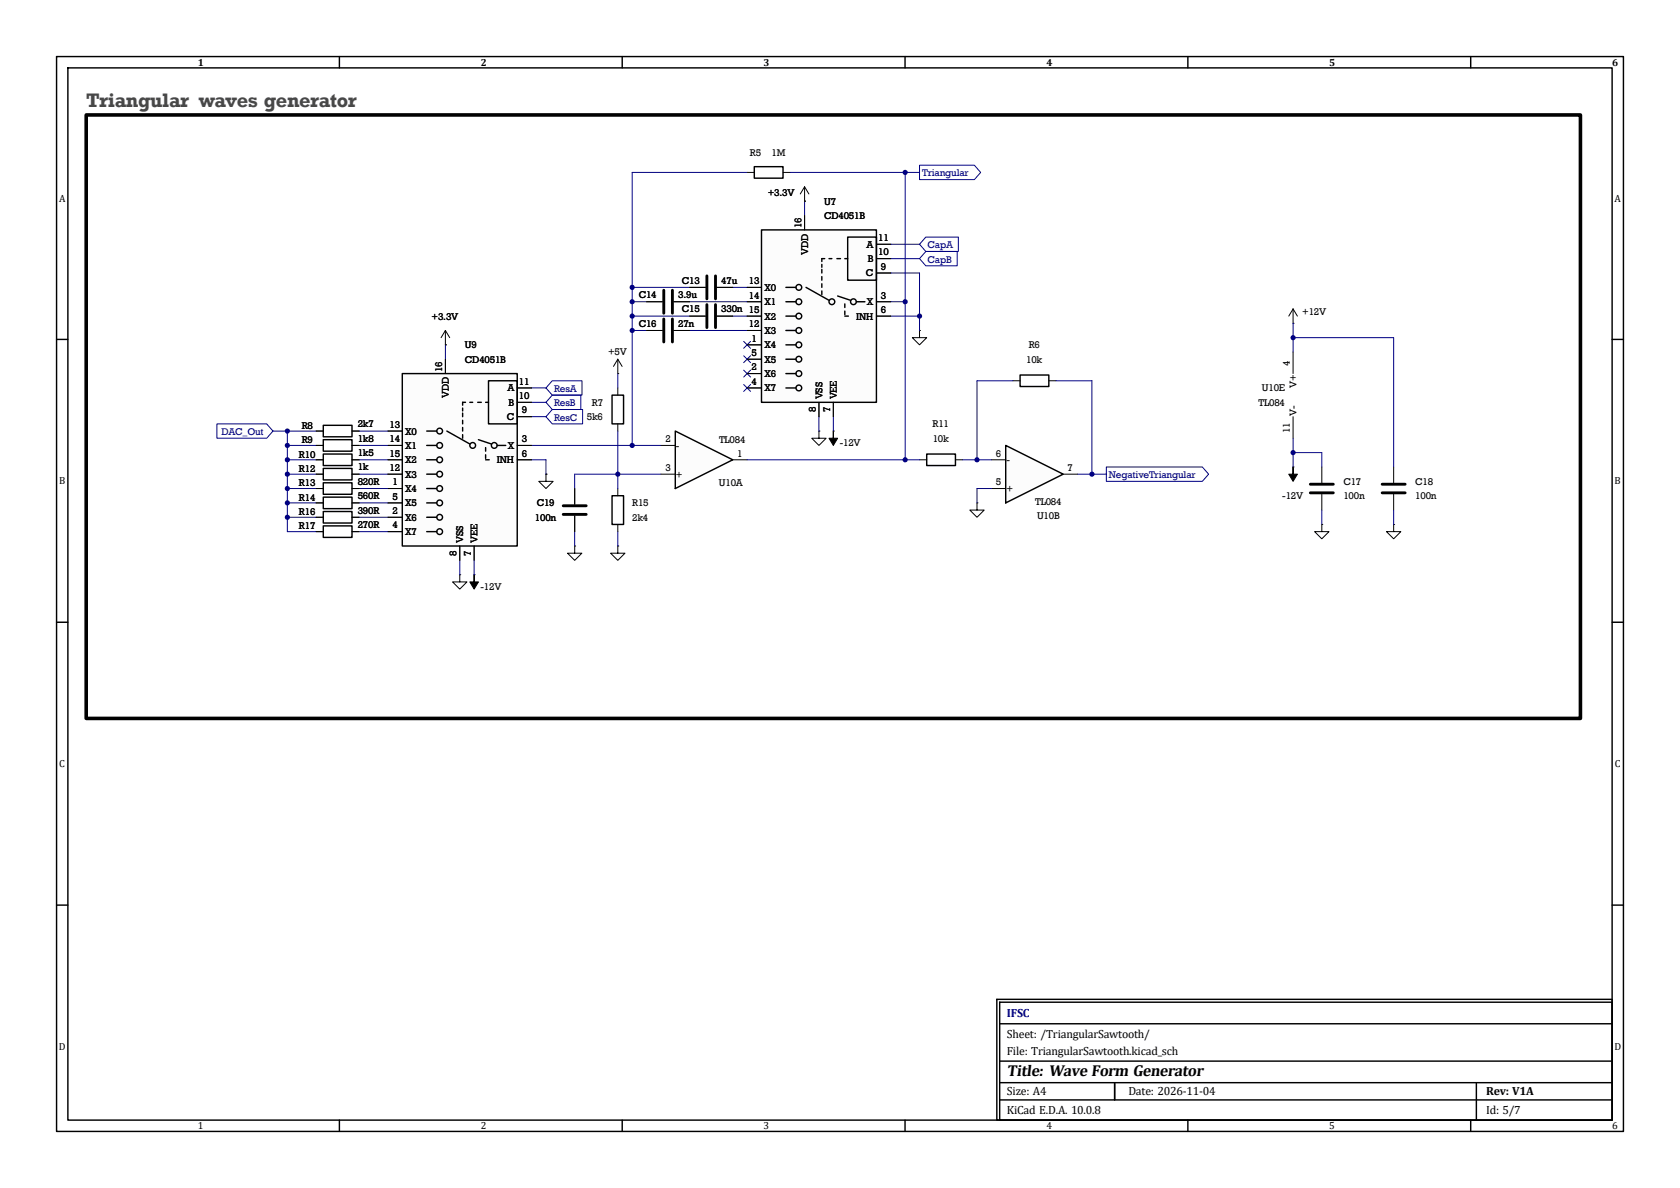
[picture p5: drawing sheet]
<svg xmlns="http://www.w3.org/2000/svg" width="297mm" height="210mm" viewBox="0 0 297 210" stroke-linecap="round" stroke-linejoin="round" font-family="sans-serif">
<g fill="none" stroke="#000" stroke-width=".25">
<path d="M10 10h277v190h-277zM12 12h273v186h-273zM60 10v2M110 10v2M160 10v2M210 10v2M260 10v2M10 60h2M108.2 69.9h2v5h-2zM285 60h2M57.1 90.4h5.1v2.1h-5.1zM10 110h2"/>
<path d="M285 110h2M10 160h2M176.2 176.7h108.8v21.3h-108.8zM176.7 177.2h108.3v20.8h-108.3zM285 160h2M60 198v2M110 198v2M160 198v2M176.7 194.4h108.2M176.7 191.4h108.2M176.7 187.6h108.2M176.7 181h108.2"/>
<path d="M197.1 191.5v2.9M210 198v2M260 198v2M261 191.5v6.5"/>
</g>
<path d="M109.2 68.6v1.3M109.2 74.9v1.3M55.9 91.4h1.2M62.2 91.4h1.3" fill="none" stroke="#000" stroke-width=".18"/>
<path d="M134.6 40.6h20.3v30.5h-20.3z" fill="#fcfcfc"/>
<g fill="none" stroke="#000" stroke-width=".25">
<path d="M134.6 40.6h20.3v30.5h-20.3zM138.9 53.3h1.8M138.9 55.9h1.8M138.9 50.8h1.8M138.9 58.4h1.8M142.5 50.8l4.1 2.3M145.3 46.7v.5M145.3 47.6v.7M145.3 48.9v.6M145.3 50.2v.6M145.3 51.4v.7M145.8 45.7h-.5v.5"/>
<path d="M146.6 45.7h.5M148 45.7h.6M148.1 52.3l2.3 .8M149.4 45.7h.5M149.4 53.7v.7M149.4 55v.6M149.4 55.9h.6M149.9 41.9h5v7.6h-5zM151.4 53.3h1.5M57.1 77.7h5.1v2.1h-5.1zM138.9 61h1.8M138.9 63.5h1.8"/>
<path d="M138.9 66h1.8M138.9 68.6h1.8M180.3 66.3h5.1v2h-5.1zM57.1 85.3h5.1v2.1h-5.1zM57.1 87.9h5.1v2h-5.1z"/>
<circle cx="141.2" cy="53.3" r=".51"/>
<circle cx="141.2" cy="50.8" r=".51"/>
<circle cx="141.2" cy="58.4" r=".51"/>
<circle cx="141.2" cy="55.9" r=".51"/>
<circle cx="147.1" cy="53.3" r=".51"/>
<circle cx="150.9" cy="53.3" r=".51"/>
<circle cx="141.2" cy="68.6" r=".51"/>
<circle cx="141.2" cy="66" r=".51"/>
<circle cx="141.2" cy="63.5" r=".51"/>
<circle cx="141.2" cy="61" r=".51"/>
</g>
<g fill="none" stroke="#000" stroke-width=".18">
<path d="M142.2 35.6h.1M142.2 33v2.6M142.2 38.1v2.5M142.2 33l-.7 1.3M142.2 33l.8 1.3M114.3 53.3h2.8M114.3 58.4h2.8M119.1 53.3h2.8M119.1 58.4h2.8M121.9 55.9h2.8M121.9 50.8h2.8M126.7 55.9h2.8"/>
<path d="M126.7 50.8h2.8M132.1 53.3h2.5M132.1 55.9h2.5M132.1 58.4h2.5M132.1 50.8h2.5M154.9 53.3h2.6M154.9 55.9h2.6M154.9 48.3h2.6M154.9 45.7h2.6M154.9 43.2h2.6M55.9 78.7h1.2M62.2 78.7h1.3"/>
<path d="M132.1 61h2.5M132.1 66h2.5M132.1 68.6h2.5M132.1 63.5h2.5M144.8 76.2v1.3h1.2l-1.2 1.2-1.3-1.2h1.3M144.8 76.2h.1M144.8 71.1v2.6M147.3 71.1v2.6M179.1 67.3h1.2M185.4 67.3h1.3M228.6 62.2v3.8M228.6 73.7v3.8"/>
<path d="M55.9 86.4h1.2M55.9 88.9h1.2M62.2 86.4h1.3M62.2 88.9h1.3M101.6 96.5v1.3h1.3l-1.3 1.3-1.3-1.3h1.3M101.6 96.5h.1M228.6 82.6h.1M233.7 92.7v1.3h1.2l-1.2 1.3-1.3-1.3h1.3M233.7 92.7h.1M233.7 82.6v2.7M233.7 87.4v2.8"/>
</g>
<path d="M228.6 82.6v1.2h.8l-.8 1.3-.8-1.3h.8z" fill="#000" stroke="#000" stroke-width=".18"/>
<path d="M117.3 51.3v4.1M117.3 56.4v4.1M118.9 51.3v4.1M118.9 56.4v4.1M125 48.8v4M125 53.8v4.1M126.5 48.8v4M126.5 53.8v4.1M231.6 87.1h4.1M231.6 85.6h4.1" fill="none" stroke="#000" stroke-width=".51"/>
<path d="M177.8 78.7l10.2 5.1-10.2 5.1z" fill="#fcfcfc"/>
<path d="M57.1 75.2h5.1v2h-5.1zM177.8 78.7l10.2 5.1-10.2 5.1zM57.1 80.3h5.1v2h-5.1zM57.1 82.8h5.1v2h-5.1zM108.2 87.6h2v5.1h-2zM163.8 80.3h5.1v2h-5.1z" fill="none" stroke="#000" stroke-width=".25"/>
<g fill="none" stroke="#000" stroke-width=".18">
<path d="M162.6 58.4v1.3h1.2l-1.2 1.3-1.3-1.3h1.3M162.6 58.4h.1M55.9 76.2h1.2M62.2 76.2h1.3M109.2 66h.1M109.2 63.5l-.7 1.3M109.2 63.5l.8 1.3M109.2 63.5v2.5M147.3 76.2h.1M55.9 81.3h1.2M55.9 83.8h1.2M62.2 81.3h1.3"/>
<path d="M62.2 83.8h1.3M96.5 83.8v1.3h1.3l-1.3 1.3-1.3-1.3h1.3M96.5 83.8h.1M109.2 96.5v1.3h1.3l-1.3 1.3-1.3-1.3h1.3M109.2 96.5h.1M109.2 86.4v1.2M109.2 92.7v1.3M162.6 81.3h1.2M168.9 81.3h1.3M175.3 86.4h2.5M175.3 81.3h2.5M188 83.8h2.5"/>
</g>
<path d="M147.3 76.2v1.3h.8l-.8 1.2-.7-1.2h.7z" fill="#000" stroke="#000" stroke-width=".18"/>
<path d="M71.1 66h20.3v30.5h-20.3z" fill="#fcfcfc"/>
<g fill="none" stroke="#000" stroke-width=".25">
<path d="M133.3 29.5h5.1v2h-5.1zM71.1 66h20.3v30.5h-20.3zM75.4 78.7h1.8M75.4 76.2h1.8M79 76.2l4.1 2.3M81.8 72.1v.5M81.8 73v.7M81.8 74.3v.6M81.8 75.6v.6M81.8 76.8v.7M82.3 71.1h-.5v.5M83.1 71.1h.5"/>
<path d="M84.5 71.1h.6M84.6 77.7l2.3 .8M85.9 71.1h.5M85.9 79.1v.7M86.4 67.3h5v7.6h-5zM87.9 78.7h1.5M57.1 93h5.1v2h-5.1zM75.4 81.3h1.8M75.4 83.8h1.8M75.4 86.4h1.8M75.4 88.9h1.8M75.4 91.4h1.8"/>
<path d="M75.4 94h1.8M85.9 80.4v.6M85.9 81.3h.6"/>
<circle cx="77.7" cy="78.7" r=".51"/>
<circle cx="77.7" cy="76.2" r=".51"/>
<circle cx="83.6" cy="78.7" r=".51"/>
<circle cx="87.4" cy="78.7" r=".51"/>
<circle cx="77.7" cy="88.9" r=".51"/>
<circle cx="77.7" cy="91.4" r=".51"/>
<circle cx="77.7" cy="83.8" r=".51"/>
<circle cx="77.7" cy="94" r=".51"/>
<circle cx="77.7" cy="81.3" r=".51"/>
<circle cx="77.7" cy="86.4" r=".51"/>
</g>
<g fill="none" stroke="#000" stroke-width=".18">
<path d="M132.1 30.5h1.2M138.4 30.5h1.3M68.6 78.7h2.5M68.6 76.2h2.5M78.7 63.5v2.5M91.4 78.7h2.6M91.4 73.7h2.6M91.4 71.1h2.6M91.4 68.6h2.6M55.9 94h1.2M62.2 94h1.3M68.6 86.4h2.5"/>
<path d="M68.6 91.4h2.5M68.6 94h2.5M68.6 88.9h2.5M68.6 81.3h2.5M68.6 83.8h2.5M81.3 96.5v2.6M83.8 96.5v2.6M91.4 81.3h2.6M101.6 86.4v2.8M101.6 91.2v2.8M172.7 88.9v1.3h1.3l-1.3 1.2-1.3-1.2h1.3M172.7 88.9h.1"/>
<path d="M81.3 101.6v1.3h1.2l-1.2 1.2-1.3-1.2h1.3M81.3 101.6h.1M83.8 101.6h.1"/>
</g>
<path d="M83.8 101.6v1.3h.8l-.8 1.2-.7-1.2h.7z" fill="#000" stroke="#000" stroke-width=".18"/>
<path d="M99.6 89.4h4M99.6 90.9h4" fill="none" stroke="#000" stroke-width=".51"/>
<path d="M119.4 76.2l10.1 5.1-10.1 5.1z" fill="#fcfcfc"/>
<path d="M119.4 76.2l10.1 5.1-10.1 5.1z" fill="none" stroke="#000" stroke-width=".25"/>
<g fill="none" stroke="#000" stroke-width=".18">
<path d="M142.2 35.6h.1M142.2 38.1v2.5M78.7 58.4l-.7 1.3M78.7 58.4l.8 1.3M78.7 58.4v2.6M114.3 53.3h2.8M114.3 58.4h2.8M119.1 53.3h2.8M119.1 58.4h2.8M121.9 55.9h2.8M121.9 50.8h2.8M126.7 55.9h2.8"/>
<path d="M126.7 50.8h2.8M132.1 53.3h2.5M132.1 55.9h2.5M132.1 58.4h2.5M132.1 50.8h2.5M154.9 53.3h2.6M154.9 55.9h2.6M154.9 48.3h2.6M154.9 45.7h2.6M154.9 43.2h2.6M228.6 57.2h.1M228.6 54.6l-.8 1.3"/>
<path d="M228.6 54.6l.8 1.3M228.6 54.6v2.6M55.9 78.7h1.2M55.9 76.2h1.2M62.2 78.7h1.3M62.2 76.2h1.3M68.6 78.7h2.5M68.6 76.2h2.5M78.7 61h.1M78.7 63.5v2.5M91.4 78.7h2.6M91.4 68.6h2.6"/>
<path d="M91.4 73.7h2.6M91.4 71.1h2.6M116.8 78.7h2.6M132.1 61h2.5M132.1 66h2.5M132.1 68.6h2.5M132.1 63.5h2.5M144.8 71.1v2.6M147.3 71.1v2.6M55.9 81.3h1.2M55.9 83.8h1.2M55.9 88.9h1.2"/>
<path d="M55.9 86.4h1.2M55.9 91.4h1.2M55.9 94h1.2M62.2 81.3h1.3M62.2 83.8h1.3M62.2 88.9h1.3M62.2 86.4h1.3M62.2 91.4h1.3M62.2 94h1.3M68.6 81.3h2.5M68.6 83.8h2.5M68.6 88.9h2.5"/>
<path d="M68.6 86.4h2.5M68.6 91.4h2.5M68.6 94h2.5M81.3 96.5v2.6M83.8 96.5v2.6M91.4 81.3h2.6M96.5 83.8h.1M101.6 86.4v2.8M101.6 91.2v2.8M116.8 83.8h2.6M129.5 81.3h2.6M246.4 92.7v1.3h1.2l-1.2 1.3-1.3-1.3h1.3"/>
<path d="M246.4 92.7h.1M246.4 82.6v2.7M246.4 87.4v2.8"/>
</g>
<path d="M244.3 87.1h4.1M244.3 85.6h4.1" fill="none" stroke="#000" stroke-width=".51"/>
<g fill="none" stroke="#000084" stroke-width=".18">
<path d="M132.1 30.5h-20.3v48.2M139.7 30.5h22.9M142.2 35.6v2.5M160 30.5v50.8M162.6 29.2h9.7l1.1 1.3-1.1 1.3h-9.7zM111.8 53.3h2.5M111.8 50.8h10.1M111.8 55.9h10.1M111.8 58.4h2.5M121.9 53.3h10.2M121.9 58.4h10.2M129.5 50.8h2.6"/>
<path d="M129.5 55.9h2.6M157.5 53.3h2.5M157.5 55.9h5.1M157.5 48.3h5.1v10.1M157.5 43.2h5.1M157.5 45.7h5.1M163.7 44.4h5.5v2.6h-5.5l-1.1-1.3zM163.7 41.9h5.7v2.6h-5.7l-1.1-1.3zM228.6 59.7h17.8v22.9M228.6 57.2v5M38.4 74.9h8.7l1.2 1.3-1.2 1.3h-8.7zM48.3 76.2h7.6"/>
<path d="M50.8 78.7h5.1M50.8 76.2v17.8h5.1M63.5 78.7h5.1M63.5 76.2h5.1M78.7 61v2.5M94 78.7h22.8M94 71.1h2.5M94 73.7h2.5M94 68.6h2.5M97.6 69.8h5.1v2.6h-5.1l-1.1-1.3zM97.6 72.4h5.4v2.5h-5.4l-1.1-1.2zM97.6 67.3h5.3v2.6h-5.3l-1.1-1.3z"/>
<path d="M109.2 66v2.6M109.2 76.2v10.2M131.5 62.9l1.2 1.2M131.5 65.4l1.2 1.2M131.5 68l1.2 1.2M131.5 60.4l1.2 1.2M132.7 62.9l-1.2 1.2M132.7 65.4l-1.2 1.2M132.7 68l-1.2 1.2M132.7 60.4l-1.2 1.2M144.8 73.7v2.5M147.3 73.7v2.5"/>
<path d="M179.1 67.3h-6.4v14M186.7 67.3h6.3v16.5M228.6 77.5v5.1M50.8 83.8h5.1M50.8 81.3h5.1M50.8 86.4h5.1M50.8 91.4h5.1M50.8 88.9h5.1M63.5 83.8h5.1M63.5 81.3h5.1M63.5 86.4h5.1M63.5 91.4h5.1"/>
<path d="M63.5 88.9h5.1M63.5 94h5.1M81.3 99.1v2.5M83.8 99.1v2.5M94 81.3h2.5v2.5M101.6 94v2.5M109.2 94v2.5M116.8 83.8h-15.2v2.6M132.1 81.3h30.5M170.2 81.3h5.1M175.3 86.4h-2.6v2.5M190.5 83.8h5.1"/>
<path d="M195.6 82.5h17l1.1 1.3-1.1 1.3h-17zM228.6 80h5.1v2.6M233.7 90.2v2.5M246.4 90.2v2.5"/>
</g>
<path d="M15.2 20.3h264.2v106.7h-264.2z" fill="none" stroke="#000" stroke-width=".63"/>
<g fill="#000084">
<circle cx="109.2" cy="83.8" r=".46"/>
<circle cx="160" cy="53.3" r=".46"/>
<circle cx="160" cy="81.3" r=".46"/>
<circle cx="172.7" cy="81.3" r=".46"/>
<circle cx="162.6" cy="55.9" r=".46"/>
<circle cx="111.8" cy="50.8" r=".46"/>
<circle cx="111.8" cy="53.3" r=".46"/>
<circle cx="111.8" cy="58.4" r=".46"/>
<circle cx="111.8" cy="55.9" r=".46"/>
<circle cx="111.8" cy="78.7" r=".46"/>
<circle cx="50.8" cy="91.4" r=".46"/>
<circle cx="50.8" cy="78.7" r=".46"/>
<circle cx="50.8" cy="83.8" r=".46"/>
<circle cx="50.8" cy="81.3" r=".46"/>
<circle cx="50.8" cy="86.4" r=".46"/>
<circle cx="50.8" cy="88.9" r=".46"/>
<circle cx="50.8" cy="76.2" r=".46"/>
<circle cx="160" cy="30.5" r=".46"/>
<circle cx="228.6" cy="59.7" r=".46"/>
<circle cx="228.6" cy="80" r=".46"/>
<circle cx="193" cy="83.8" r=".46"/>
</g>
<text font-size="3.5" fill="#484848" x="15.2" y="19">Triangular waves generator</text>
<text font-size="2.8" x="178" y="190.3">Title: Wave Form Generator</text>
<text font-size="2.1" fill="#000084" x="178" y="179.7">IFSC</text>
<g font-size="2.1">
<text x="178" y="183.5">Sheet: /TriangularSawtooth/</text>
<text x="178" y="186.4">File: TriangularSawtooth.kicad_sch</text>
<text x="178" y="196.9">KiCad E.D.A. 10.0.8</text>
<text x="178" y="193.6">Size: A4</text>
<text x="199.5" y="193.6">Date: 2026-11-04</text>
<text x="262.7" y="193.6">Rev: V1A</text>
<text x="262.7" y="196.9">Id: 5/7</text>
</g>
<g font-size="1.8">
<text x="35" y="11.6">1</text>
<text x="85" y="11.6">2</text>
<text x="135" y="11.6">3</text>
<text x="185" y="11.6">4</text>
<text x="235" y="11.6">5</text>
<text x="285" y="11.6">6</text>
<text x="132.6" y="27.5">R5</text>
<text x="136.4" y="27.5">1M</text>
<text x="10.4" y="35.6">A</text>
<text x="135.7" y="34.6">+3.3V</text>
<text x="285.4" y="35.6">A</text>
<text x="141.7" y="40.3" transform="rotate(-90 141.7 40.3)">16</text>
<text x="145.7" y="36.2">U7</text>
<text x="145.7" y="38.7">CD4051B</text>
<text x="142.9" y="45" transform="rotate(-90 142.9 45)">VDD</text>
<text x="153.2" y="43.8">A</text>
<text x="153.4" y="46.3">B</text>
<text x="155.2" y="45.1">10</text>
<text x="155.2" y="42.6">11</text>
<text x="155.7" y="47.7">9</text>
<text x="112.9" y="52.7">C14</text>
<text x="119.9" y="52.7">3.9u</text>
<text x="120.5" y="50.1">C13</text>
<text x="127.5" y="50.1">47u</text>
<text x="132.4" y="50.2">13</text>
<text x="132.4" y="52.8">14</text>
<text x="135.1" y="51.4">X0</text>
<text x="135.1" y="54">X1</text>
<text x="153.1" y="48.9">C</text>
<text x="153.3" y="54">X</text>
<text x="155.7" y="52.8">3</text>
<text x="76.3" y="56.5">+3.3V</text>
<text x="112.9" y="57.8">C16</text>
<text x="119.9" y="57.8">27n</text>
<text x="120.5" y="55.2">C15</text>
<text x="127.5" y="55.2">330n 15</text>
<text x="132.4" y="57.8">12</text>
<text x="135.1" y="59">X3</text>
<text x="135.1" y="56.5">X2</text>
<text x="151.3" y="56.5">INH</text>
<text x="155.7" y="55.3">6</text>
<text x="230.2" y="55.7">+12V</text>
<text x="78.2" y="65.7" transform="rotate(-90 78.2 65.7)">16</text>
<text x="82.2" y="61.6">U9</text>
<text x="82.2" y="64.1">CD4051B</text>
<text x="107.5" y="62.8">+5V</text>
<text x="132.9" y="60.4">1</text>
<text x="132.9" y="65.5">2</text>
<text x="132.9" y="62.9">5</text>
<text x="135.1" y="61.6">X4</text>
<text x="135.1" y="64.1">X5</text>
<text x="181.4" y="64.1">10k</text>
<text x="181.9" y="61.6">R6</text>
<text x="228" y="64.6" transform="rotate(-90 228 64.6)">4</text>
<text x="79.4" y="70.4" transform="rotate(-90 79.4 70.4)">VDD</text>
<text x="89.7" y="69.2">A</text>
<text x="89.9" y="71.7">B</text>
<text x="91.7" y="70.5">10</text>
<text x="91.7" y="68">11</text>
<text x="104.6" y="71.7">R7</text>
<text x="132.9" y="68">4</text>
<text x="135.1" y="66.7">X6</text>
<text x="135.1" y="69.2">X7</text>
<text x="145.4" y="70.6" transform="rotate(-90 145.4 70.6)">VSS</text>
<text x="147.9" y="70.6" transform="rotate(-90 147.9 70.6)">VEE</text>
<text x="222.5" y="71.7">TL084</text>
<text x="223.1" y="69.2">U10E</text>
<text x="229.2" y="68.6" transform="rotate(-90 229.2 68.6)">V+</text>
<text x="53.3" y="75.8">R8</text>
<text x="63.2" y="75.5">2k7</text>
<text x="68.9" y="75.6">13</text>
<text x="71.6" y="76.8">X0</text>
<text x="89.6" y="74.3">C</text>
<text x="92.2" y="73.1">9</text>
<text x="103.7" y="74.3">5k6</text>
<text x="144.2" y="72.9" transform="rotate(-90 144.2 72.9)">8</text>
<text x="146.7" y="72.9" transform="rotate(-90 146.7 72.9)">7</text>
<text x="164.9" y="75.5">R11</text>
<text x="228" y="76.5" transform="rotate(-90 228 76.5)">11</text>
<text x="229.2" y="73.5" transform="rotate(-90 229.2 73.5)">V-</text>
<text x="52.9" y="80.9">R10</text>
<text x="52.9" y="83.4">R12</text>
<text x="53.3" y="78.3">R9</text>
<text x="63.2" y="78.1">1k8</text>
<text x="63.2" y="80.6">1k5</text>
<text x="63.2" y="83.2">1k</text>
<text x="68.9" y="83.2">12</text>
<text x="68.9" y="78.2">14</text>
<text x="68.9" y="80.7">15</text>
<text x="71.6" y="79.4">X1</text>
<text x="71.6" y="81.9">X2</text>
<text x="87.8" y="81.9">INH</text>
<text x="89.8" y="79.4">X</text>
<text x="92.2" y="78.2">3</text>
<text x="92.2" y="80.7">6</text>
<text x="117.6" y="78.2">2</text>
<text x="117.6" y="83.2">3</text>
<text x="119.5" y="79.4">-</text>
<text x="127.1" y="78.3">TL084</text>
<text x="130.3" y="80.7">1</text>
<text x="148.5" y="78.8">-12V</text>
<text x="164.9" y="78.1">10k</text>
<text x="176" y="80.7">6</text>
<text x="177.9" y="81.9">-</text>
<text x="188.7" y="83.2">7</text>
<text x="10.4" y="85.6">B</text>
<text x="52.9" y="86">R13</text>
<text x="52.9" y="88.5">R14</text>
<text x="63.2" y="85.7">820R</text>
<text x="63.2" y="88.2">560R</text>
<text x="69.4" y="85.8">1</text>
<text x="69.4" y="88.3">5</text>
<text x="71.6" y="87">X4</text>
<text x="71.6" y="89.5">X5</text>
<text x="71.6" y="84.4">X3</text>
<text x="94.9" y="89.5">C19</text>
<text x="111.8" y="89.5">R15</text>
<text x="119.5" y="84.4">+</text>
<text x="127.1" y="86">U10A</text>
<text x="176" y="85.8">5</text>
<text x="177.9" y="87">+</text>
<text x="183" y="89.3">TL084</text>
<text x="226.7" y="88.2">-12V</text>
<text x="237.5" y="85.7">C17</text>
<text x="237.5" y="88.2">100n</text>
<text x="250.2" y="85.7">C18</text>
<text x="250.2" y="88.2">100n</text>
<text x="285.4" y="85.6">B</text>
<text x="52.9" y="91">R16</text>
<text x="52.9" y="93.6">R17</text>
<text x="63.2" y="90.8">390R</text>
<text x="63.2" y="93.3">270R</text>
<text x="69.4" y="90.9">2</text>
<text x="69.4" y="93.4">4</text>
<text x="71.6" y="92.1">X6</text>
<text x="71.6" y="94.6">X7</text>
<text x="94.6" y="92.1">100n</text>
<text x="111.8" y="92.1">2k4</text>
<text x="183.3" y="91.8">U10B</text>
<text x="80.7" y="98.3" transform="rotate(-90 80.7 98.3)">8</text>
<text x="81.9" y="96" transform="rotate(-90 81.9 96)">VSS</text>
<text x="83.2" y="98.3" transform="rotate(-90 83.2 98.3)">7</text>
<text x="84.4" y="96" transform="rotate(-90 84.4 96)">VEE</text>
<text x="85" y="104.2">-12V</text>
<text x="10.5" y="135.6">C</text>
<text x="285.5" y="135.6">C</text>
<text x="10.4" y="185.6">D</text>
<text x="285.4" y="185.6">D</text>
<text x="35" y="199.6">1</text>
<text x="85" y="199.6">2</text>
<text x="135" y="199.6">3</text>
<text x="185" y="199.6">4</text>
<text x="235" y="199.6">5</text>
<text x="285" y="199.6">6</text>
</g>
<g font-size="1.8" fill="#000084">
<text x="163" y="31.2">Triangular</text>
<text x="164" y="46.4">CapB</text>
<text x="164" y="43.9">CapA</text>
<text x="97.9" y="71.8">ResB</text>
<text x="97.9" y="69.3">ResA</text>
<text x="39.1" y="76.9">DAC_Out</text>
<text x="97.9" y="74.4">ResC</text>
<text x="196.1" y="84.5">NegativeTriangular</text>
</g>
</svg>
